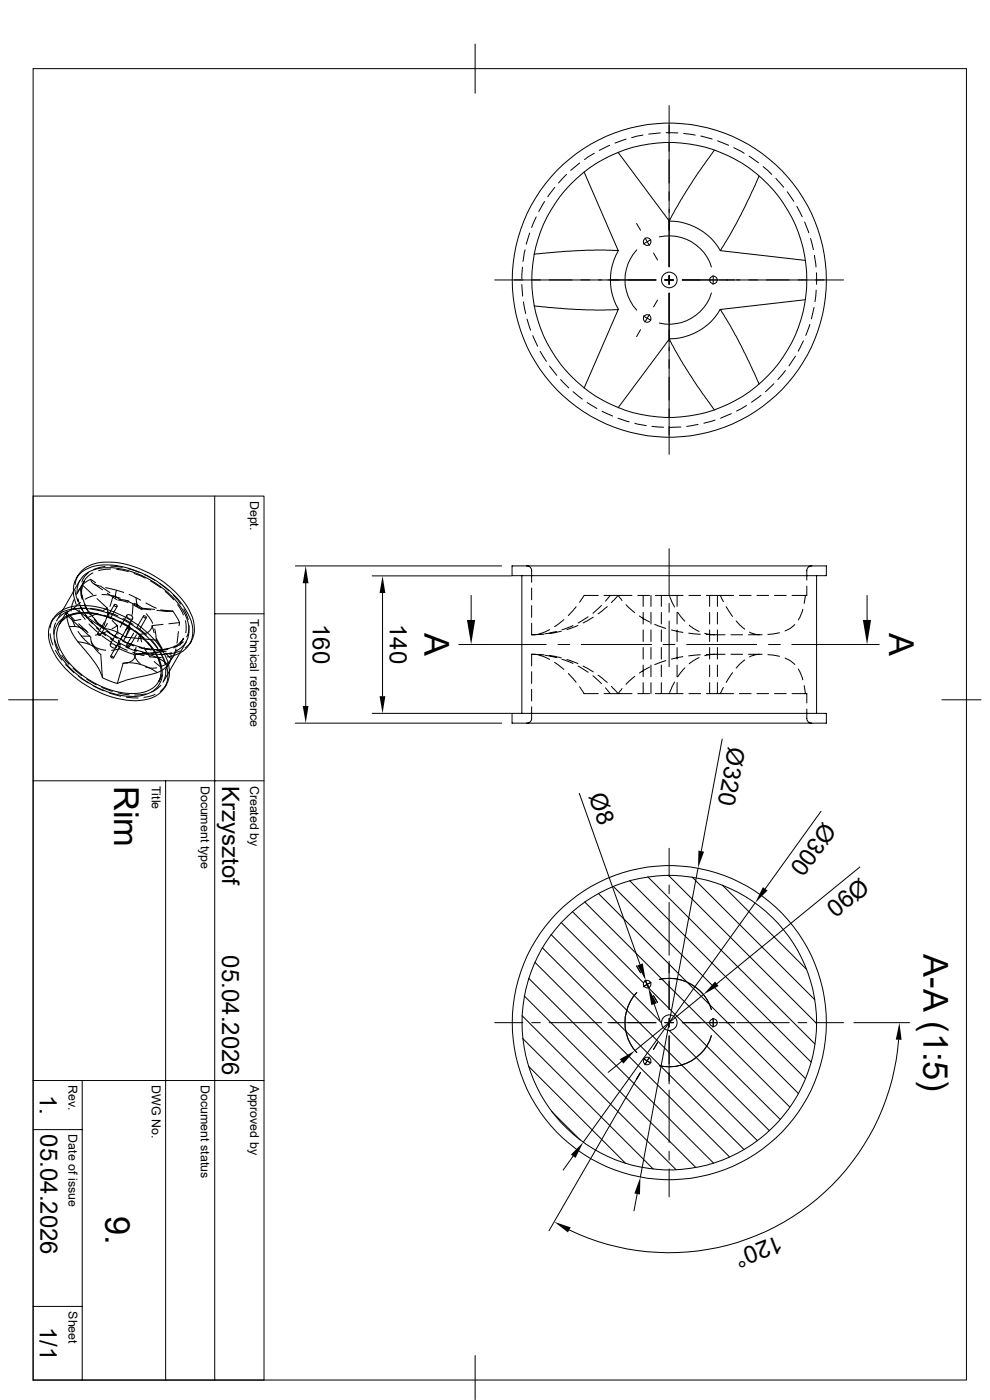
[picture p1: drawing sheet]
<svg xmlns="http://www.w3.org/2000/svg" width="210mm" height="297mm" viewBox="0 0 210 297" stroke-linecap="round" stroke-linejoin="round" font-family="sans-serif">
<g fill="none" stroke="#000" stroke-width=".21">
<path d="M7 14.6h198v278.2h-198zM100.8 9.4v10.4M117.7 39.8l-1.5 1.9M120.2 37l-1.7 1.8M123 34.6l-1.9 1.6M123.9 36.5l7.2 16.7-6.9-.1-4.7 .2-6.2 .6M126.1 32.5l-2.1 1.4M129.3 30.8l-2.2 1.1M131.1 32.3l10.9 14.6M132.8 29.5l-2.3 .9M136.4 28.7l-2.4 .5M140.1 28.2l-2.5 .2"/>
<path d="M141.3 28.2h2.5M141.9 22.4v34.2M145 28.3l2.5 .4M148.7 28.9l2.4 .6M151.6 31.8l-3.3 4.6-3.1 4.7-3.2 5.8M152.2 29.9l2.4 .9M155.7 31.3l2.2 1.2M158.9 33.1l2 1.4M161 37.3l-3.9 8.4-2.2 4.1-2.1 3.4 18.1 2M161.9 35.3l1.8 1.7M164.6 37.8l1.6 1.9M104.9 59.4h34.2"/>
<path d="M110.8 56.7l-.1 2.4M111.4 53l-.4 2.5M112.4 49.4l-.8 2.4M113.7 46l-.9 2.3M115.5 42.8l-1.2 2.1M131.2 53.1a12.4 12.4 0 0 0 0 12.5M135 47.4l.9 1.5M135.1 53a9.4 9.4 0 0 0 0 12.8M136.8 50.5l1 1.6M138.1 50.9l-1.6 .9M138.6 53.7l.9 1.5M139.9 50.2a9.4 9.4 0 0 1 11 6.4"/>
<path d="M141 59.4h1.9M141.9 58.5v1.8M142 46.9a12.5 12.5 0 0 1 10.8 6.2M144.7 59.4h34.2M151.3 58.5v1.8M167 40.7l1.4 2M169 43.8l1.2 2.2M170.7 47.1l.9 2.3M172 50.6l.6 2.4M172.8 54.2l.3 2.4M173.2 57.9v2.4M110.7 60.4l.2 2.4"/>
<path d="M111 64.1l.5 2.4M111.8 67.7l.8 2.4M113 71.2l1 2.2M113.3 64.9l9 .8 3.9 .1 4.9-.1-7.2 16.6M114.6 74.5l1.3 2.2M116.6 77.7l1.5 1.9M135.9 69.9l-.9 1.5M136.5 67l1.6 .9M137.8 66.7l-1 1.6M139.5 63.7l-.9 1.4M141.9 62.2v34.2M150.9 62.1a9.4 9.4 0 0 1-11 6.4"/>
<path d="M152.8 65.6a12.4 12.4 0 0 1-10.8 6.3M166.6 78.6l-1.6 1.9M168.7 75.6l-1.3 2M170.4 72.3l-1.1 2.2M170.9 63.6l-18.1 2.1 2.2 3.5 2.1 3.9 3.9 8.4M171.8 68.8l-.9 2.4M172.7 65.2l-.6 2.4M173.1 61.6l-.2 2.4M118.9 80.5l1.7 1.8M121.6 83.1l1.9 1.6M124.5 85.4l2.1 1.3M127.7 87.2l2.3 1.1"/>
<path d="M131.1 86.5l10.9-14.6 1.1 2.2 3.2 5.3 5.3 7.6M131.1 88.7l2.4 .8M134.7 89.8l2.4 .5M138.3 90.5l2.5 .1M144.4 90.6l-2.4 .1M148.1 90l-2.4 .5M151.7 89.1l-2.4 .7M155.2 87.8l-2.3 .9M158.4 86l-2.1 1.2M161.4 83.9l-2 1.4M164.2 81.4l-1.8 1.7M7 105.2h49v187.6h-49"/>
<path d="M45.6 105.2v187.6M141.9 116.4v9.8M10.6 134.5l.6 2.3M11.2 131.3l-.6 1.9M11.2 131.3l-.3 .6M11.3 131.3a7.1 7.1 0 0 1 6.8-2.8 21.7 21.7 0 0 1 16.7 10.1 6.9 6.9 0 0 1 .5 6.6M11.6 135.7l.9 2.3M11.8 138l1.3 2M11.8 130.9a9.5 9.5 0 0 1 8.2-1.6 21.5 21.5 0 0 1 14.4 9.8 6.5 6.5 0 0 1 .2 7.2 8.2 8.2 0 0 1-7.7 2.2 21.8 21.8 0 0 1-15.4-9.9 6.5 6.5 0 0 1-.2-7.2zM11.8 132.2a4.4 4.4 0 0 0-.4 2.3M12.4 132a7.3 7.3 0 0 1 6.6-2 20 20 0 0 1 14.1 8.6 6.1 6.1 0 0 1 .4 7.1 7.3 7.3 0 0 1-6.6 2 20 20 0 0 1-14.1-8.6 6.1 6.1 0 0 1-.4-7.1zM12.6 132.5a6.6 6.6 0 0 0 1.1 6.8 18.6 18.6 0 0 0 15.2 7.8 5.7 5.7 0 0 0 4.8-2.5"/>
<path d="M12.6 132.5l.9-1.1 1.4-.8 1.9-.5h2l2.3 .3 1.6 .5 1.8 .7 2.2 1.1 2.2 1.5 1.5 1.2 1.4 1.5 1.2 1.7 .7 1.6 .5 1.7-.1 1.5-.4 1.2M13.1 139l1.5 1.9M13.7 131.2l-1.1 1.3M13.9 130.3l5.3 4.9M13.9 130.3l.2-.4 .4 2.3a.63 .63 0 0 0 .9 .7l1.8 .3 .9 .5 .6 .5M14.4 129.7a4.5 4.5 0 0 0-2 1.4M14.7 133l.8 1.6 1.1 1.6M15.2 130.9l.7 1.9M15.5 125.6l.7 2.6M15.6 125.6a5 5 0 0 1 3.8-5.3 16.5 16.5 0 0 1 11.8 1.8 18.9 18.9 0 0 1 9.4 9.6 5.3 5.3 0 0 1-2.5 6.8M15.7 127.3l-.5 1.2-.1 1.1M15.7 129l6.2 4.3"/>
<path d="M15.7 129l-.7 .4-1.1 .9M15.7 131.5l-1.6-1.6-1.5 2.6M15.9 125.2l.7 2.4M16.3 125.8a4.8 4.8 0 0 1 .6-2.7l-4.9 8.6M16.6 136.2l2.2 .5 1.4 .6 .7 .7M16.6 133.9l.7 1.1M16.6 122.1l-.4 .8-.2 1.1M16.6 127l.8 2.4M16.6 122.1l-.4 .6M16.6 122.1a7.1 7.1 0 0 1 6.8-2.8 21.7 21.7 0 0 1 16.7 10.1 6.9 6.9 0 0 1 .5 6.6M16.7 132.3l1.7 1.6M16.7 129.4l1.4 2"/>
<path d="M17 123.1a6.2 6.2 0 0 1 5.9-2.7 20 20 0 0 1 16.4 10 6.2 6.2 0 0 1 .2 5.7M17.1 127.8l-1.4 1.2M17.1 128.7l1.4 2.1M17.1 124.7l.1 1.6 .2 .8M17.1 130l-2.4 .6M17.1 131.4l-1.7 .3M17.3 135l1.7 1.6M17.4 124.5l-.1 1.4 .2 1.1M17.4 126.3l.4 1.4 .4 1M17.5 124.1l2.2 2.1M17.9 123.3l-.4 .7-.1 1.1M17.9 123.3l-1.5 2.5"/>
<path d="M17.9 128.2l1.3 2.2-1.3-2.1M17.9 129l-2.4 .3M18.1 130.4l1.5 1.9M18.4 130l2.4 .2M18.8 121.5a3.9 3.9 0 0 0-1.4 2M18.9 132.4l1.8 1.7M18.9 129.7l1.5 2M19 134.9l-1.7 .1M19.2 129.1l2.4 .4M19.3 135.2a4.5 4.5 0 0 0 2.1 3.7l.3 4.9-.8-2-.9-1.4-3.4-4.2M19.3 123l.4 .7 1.5 .6M19.3 131.7l1.7 1.8"/>
<path d="M19.4 136.2l.8 1.1M19.7 121.5a4 4 0 0 0-1.8 1.8M19.8 123.8l2 1.3M20 131.4l1.8 1.8M20 131.4l1.8 1.7M20 137.2l2.4 .8M20.3 123.6l-1.1-.7a5.6 5.6 0 0 0-2.4 2.2l-.6 1M20.4 126.2l-1.2 .4-1.1 .5M20.5 133.2l1.9 1.6M20.6 127l2.2 2 .3 1.6M20.7 130.1l-2.4 1M20.7 134.5h.4l.2 .3-.4-.1z"/>
<path d="M21.3 132.5l1.9 1.6M21.3 124.3l2 1.4M21.6 126.1l2.4 .3M21.6 134.9l2.1 1.4M21.9 133.3a8.1 8.1 0 0 1 4.7 1.9M22 134.2l2 1.5M22.1 130.5l2.3 .9M22.2 131.9l-1.5 2.6M22.3 120.2l-2.4 .6M22.4 124.7l3.8 1M22.6 134l-2.4 .7M22.7 129.8l2.3 .9"/>
<path d="M22.8 134l2.1 1.4M22.8 133.9l2 1.4M22.8 129l-1 .6M22.8 125.9l1.9 1.3M22.8 132.2l-1.5 2.6M23 129.8l-1.1 3.5M23.4 136.7a.8 .8 0 0 1 1.2 .7 .8 .8 0 0 1-1.2-.7zM23.4 135.5l2.2 1.3M23.5 120.7l-2.6 .4M23.5 120.1l2.5 .3M23.5 139.2l.4 .1 .2 .3-.4-.1zM23.7 138l1.6-.4 3.1 1.3 .6 1.2 .8 .7"/>
<path d="M23.8 131.6l1.1 1.1M24 126.4l-.7 2.3M24 126.4l1.5 .5M24.2 134.8l2.2 1.2M24.2 128.3a.33 .33 0 0 1 .5 0 .33 .33 0 0 1 0 .4h-.3zM24.3 128.3l-1.5 2.6M24.3 126.4l1.1 .8 1.9 .3M24.7 120.8l2.5 .5M24.7 125.2l-.2 1.2 .1 .5M24.8 136.9l2.2 1.1M24.8 134.2l-1.4 2.5M24.8 128.7l-1.4 2.5"/>
<path d="M24.9 132.7l-1.2 .7M24.9 132.7l.1 1.8M24.9 136.7l-1.4 2.5M25 127.3l1.1 .2 1.1 .3M25.1 136.3l2.2 1M25.1 135.8l.2 1.8M25.5 131.9l2.1 1.2M25.5 137l-1.4 2.6M26 135.8l2.2 1.1M26 136l2.4 1M26.1 131.2l2.1 1.3M26.7 127.4l1.5 .7"/>
<path d="M26.7 137.3l2.3 .8M26.9 136.9h.4l.2 .3h-.4zM26.9 130.5l-1.4 2.6M27 130.5a.83 .83 0 0 1 1.1 .8 .82 .82 0 0 1-1.1-.8zM27 133.1l-2.4 4.3M27.1 133.1a.3 .3 0 0 1 .4 0 .3 .3 0 0 1-.1 .4l-.4-.2zM27.2 120.6l2.3 .8M27.4 126.1l2.4 1.2M27.6 136.5l2.3 .8M27.6 133.4l-1.4 2.6M27.8 131.8l-1.2 3.4 6.5 .6M28.2 128.1l1.9 1.2"/>
<path d="M28.2 131.2l-1.5 2.5M28.2 128.1l-.2 2.5M28.2 138.4l2.4 .7M28.3 128.4l1.2 .7M28.4 134.3l-1.5 2.5M28.4 121.7l2.4 .9M28.5 128l1.6 1 2.7 .3M28.5 137.8l2.4 .7M28.7 133.8l1.9 1.6M28.7 138.9a2.27 2.27 0 0 1-2.6 1.8M28.9 126.8l.3 1.7M28.9 137.3l-.5 1.6"/>
<path d="M29 134.7l-1.5 2.5M29.2 133.1l1.9 1.6M29.4 137.2l2.4 .6M29.6 137.4l2.5 .5M29.6 134.6l.5 1.6M29.8 129.2l2.2 .2M30.1 129v.1M30.2 138.5l2.5 .3M30.4 130.7a.32 .32 0 0 1 .4-.1 .32 .32 0 0 1 .1 .5h-.3zM30.4 130.7l-1.4 2.5M30.5 137.3l1.4 2.1M30.6 121.9l2.3 1.2"/>
<path d="M30.9 127.9l2.2 1.1M31 130.2l.6 .7 .8 1.3M31 131.1l-1.4 2.5M31.1 137.6l2.5 .2M31.4 136.3l1.5 2M31.5 138.6l-2.2 .2M31.8 139.3l2.4 .1M31.9 135.6l1.5 1.9M31.9 123.2l2.2 1.5M32.1 138.7l2.5 .2M32.3 132.7l.4 1.5M32.3 132.7a2.34 2.34 0 0 1-2.7 1.9l-.4 1.5"/>
<path d="M32.8 133.4l.3 2.4M33.1 135.8l1.4 2.5M33.2 135.4l1.2 2.2M33.3 129.5l2.2 .2M33.5 139.4l.6 1.8 .1 .6M33.9 123.8l2 1.5M34 129.4l2.7 .2M34.1 138.5l.9 2.3M34.3 129.5l1.1 .2 1.3-.1a6.4 6.4 0 0 1 1.4 2.6l-.1 .6M34.5 138.3l-5.8 .6 1.8-.2 1.6 .3 1.9 .9 1.6 1.2M34.6 132.5l-2.3 .2M34.9 138.2l-2.2 .2"/>
<path d="M35.1 125.5l1.8 1.8M35.2 138.6l1.2 1.2M35.3 138.2l-.8 .1M35.6 137.8l-2.5 .1M35.9 137.6l-1.4 .3h-1.1M36.2 138.9l.1 1-.7 1.2M36.4 138.5l-2.5 .4M36.7 126.2l1.6 1.9M37.2 137l-1 .5-1.4 .3M37.3 137.7l-.7 1.8a4.8 4.8 0 0 1-2.6 1.9l-1.3-1.1M37.5 138a4.7 4.7 0 0 0 2-1.9l-4.9 8.6M37.5 137.9l-.8 1.5"/>
<path d="M37.7 128.3l1.2 2.2M37.8 134l-.3 2.4M38.1 132.1l-2.3 .2M38.1 138.6l-.8 .3-1.8 .5M38.2 136.4l.7-1-.8 1.5M38.2 138.1l-2.3 .7M38.9 136.1a4.8 4.8 0 0 1-2.1 1.4M38.9 135.4a4.2 4.2 0 0 1-1.8 1.7M39 129.2l.9 2.3M39.3 131.7l.2 1.1-.1 1.4M40.1 132.7a3.9 3.9 0 0 1-.5 2.4M40.3 136.6l.3-.6-.5 .7-.8 .8"/>
<path d="M45.6 130.2h10.4M62.7 120.1h43.7M64.9 123.7v26.1M79 122.2h29.5M81.2 125.8v21.9M97.3 136.7h18.6M99.9 126.3v5.2M108.6 120.1h66.7v2h-66.7zM110.7 122.1v29.2M111.7 120.1a1 1 0 0 1 1.1 1v2.4M112.8 138.8l2.6 .1M112.8 124.8v2.5"/>
<path d="M112.8 128.5v2.5M112.8 132.2v2.5M112.8 138.8v2.5M112.8 138.8l1.6 .1M114.3 139l2.3 .9M114.4 134.6l-1.6 .1M115.4 134.5l-2.6 .2M115.6 139l2.4 .5M116.6 133.6l-2.3 .9M116.6 139.1l2.5 .5M118 134l-2.4 .5M118.4 136.7h2.5"/>
<path d="M119.1 133.9l-2.5 .5M119.2 139.9l2.3 .9M119.6 131.4l-2 1.5M120.3 139.9l2.3 .9M121.5 132.7l-2.3 .9M122.2 128.7l-1.6 1.9M122.6 132.7l-2.3 .9M123.3 136.7h14.9M124.8 130.9l-2.2 1.3M125.9 130.9l-2.2 1.3M126.9 126.3h-3l-1 1.5M127.6 128.4l-1.8 1.7"/>
<path d="M128.1 126.3h3l.9 1.1M128.8 128.7l-1.9 1.5M129.5 126.3l-1.1 1.3M131.1 126.3h3M131.1 126.3l-1.4 1.5M132.8 128.3l1.9 1.7M135.3 126.3h2.5M135.6 130.7l2.2 1.3M136.4 126.3v2.4M136.4 129.9v2.5M136.4 133.6v2.5M136.4 137.4v2.4"/>
<path d="M138.1 126.3v2.4M138.1 129.9v2.5M138.1 133.6v2.5M138.1 137.4v2.4M138.9 132.5l2.3 .8M139 126.3h5.9M140.3 126.3v2.4M140.3 129.9v2.5M140.3 133.6v2.5M140.3 137.4v2.4M140.7 136.7h2.5M141.9 128v1.9"/>
<path d="M141.9 131.7v9.7M142.1 126.5l1 2.3M142.5 133.6l2.4 .6M143.6 126.3v2.4M143.6 129.9v2.5M143.6 133.6v2.5M143.6 137.4v2.4M143.8 129.9l1.5 1.9M144.9 139.3l-2.4 .5M145.7 136.7h14.8M146.1 134.3l2.4 .3M146.1 126.3h2.5"/>
<path d="M146.2 132.6l.9 .7 1.2 .6M148.3 139.5l-1.2 .7-.9 .6M148.5 138.9l-2.4 .2M149.5 134.4l2.1 .3M149.8 134.6l4 .1M149.9 126.3h5.7M150.5 126.3v2.4M150.5 129.9v2.5M150.5 133.6v2.5M150.5 137.4v2.4M151.6 138.8l-1.8 .1M151.6 138.8h2.2"/>
<path d="M151.6 138.8l-2.1 .3M152.2 126.3v2.4M152.2 129.9v2.5M152.2 133.6v2.5M152.2 137.4v2.4M152.8 126.3l.7 1.3M154.1 128.7l1.3 2.1M155.1 138.8h2.4M155.1 134.7h2.4M156.2 131.7l1.8 1.8M156.8 126.3h2.5M158 140l-1.8 1.7"/>
<path d="M158.8 138.8h2.2M158.8 134.7h2.9M159 134.1l1.3 .5 .7 .1M160.6 126.3h2.5M161 138.8h.7M161 138.8l-.7 .1-1.3 .5M162.9 138.9l2.5 .3M163 136.7h2.5M164.3 126.3h2.5M165.4 134.2l-2.5 .4M166.5 139.6l1.2 .6 .9 .8M168 136.7h18.5"/>
<path d="M168 126.3h2.9M168.6 132.5l-.9 .8-1.2 .6M170.3 129.2l-.9 2.3M171.2 124.3v2h-.3l-.3 1.7M172.2 120.1a1 1 0 0 0-1 1v2M173.2 122.1v29.2M183.9 126.3v5.2M1.8 148.5h10.4M13.9 141l1.8 1.7M15.5 141.8l1.9 1.5M16.7 143.5l2 1.4M18.4 144.1l2 1.2"/>
<path d="M19.8 145.5l2.3 1.1M21.5 145.8l2.3 .9M21.8 143.8l3.1 1.2M23.2 147l2.4 .7M25 147l2.4 .4M26.1 140.7l-1.2 4.3M26.8 147.9l2.5 .2M27 140.6h.8a10.9 10.9 0 0 1 5.6 2.1l-6.1 1.4-2.4 .9M27 140.6l-.9 .1M27 140.6h-.1M30.8 141.4l1 .3h1.4M31 147.2l-2.4 .2"/>
<path d="M32.9 147.3l-1.4 .5-1 .2M34.1 145.4l-.7 .7-1.2 .7M34.2 143l-.5 1.6M34.5 143.2l-.8 1.4M35 145.8l.3-.6-1.3 1.5M35.2 142a4.6 4.6 0 0 1-.4 2.4M35.6 141.1l-.8 .8-1.5 .8M35.9 140.6l-.8 1.5M62.7 153.4h43.7M79 151.3h29.5M108.6 151.3h66.7v2.1h-66.7zM112.8 149.9v2.5a1.01 1.01 0 0 1-1.1 1"/>
<path d="M112.8 142.5v2.5M112.8 146.2v2.5M117.6 140.5l2 1.5M120.6 142.9l1.6 1.8M122.6 141.3l2.2 1.3M122.9 145.7l1 1.5h3M123.7 141.3l2.2 1.2M125.8 143.4l1.8 1.6M126.9 143.3l1.9 1.5M128.1 147.2h3M128.4 145.9l1.1 1.3M129.7 145.6l1.4 1.6"/>
<path d="M131.1 147.2h3M132 146.1l-.9 1.1M134.7 143.5l-1.9 1.7M135.3 147.2h2.5M136.4 141.1v2.5M136.4 144.8v2.4M137.8 141.5l-2.2 1.3M138.1 141.1v2.5M138.1 144.8v2.4M139 147.2h5.9M140.3 141.1v2.5M140.3 144.8v2.4"/>
<path d="M141.2 140.2l-2.3 .8M143.1 144.7l-1 2.2M143.6 141.1v2.5M143.6 144.8v2.4M145.3 141.7l-1.5 1.9M146.1 147.2h2.5M149.9 147.2h2.9M150.5 141.1v2.5M150.5 144.8v2.4M152.2 141.1v2.5M152.2 144.8v2.4M153.2 156.8l-4.4 23.8"/>
<path d="M153.5 145.8l-.7 1.4h2.8M155.4 142.7l-1.3 2.1M156.8 147.2h2.5M160.6 147.2h2.5M164.3 147.2h2.5M168 147.2h2.9M169.4 141.9l.9 2.3M170.6 145.5l.3 1.7M170.9 147.2h.3v1.9M171.2 150.4v2a1.01 1.01 0 0 0 1 1M199.8 148.5h8.3M7 165.7h49"/>
<path d="M35.1 165.7v127.1M122.9 168.3l12.9 36.3M141.9 180v5.9M174.2 172.1l-11.9 16.5M116.9 198.2l43.8 43.8M119 195.7l21.3 21.3M121.4 193.4l15.1 15.1M124 191.3l43.6 43.6M126.9 189.5l42.5 42.5M130.1 188l40.8 40.8M133.6 186.8l38.5 38.5M137.4 186l35.5 35.5"/>
<path d="M141.8 185.7l31.4 31.4M141.9 187.7v1.9M141.9 191.5v11.1M146.8 186.1l26 26M148.1 184.1l-12.3 65.6M153.2 187.8l17.9 17.9M160.2 191.6l-36.5 50.7M182.4 183.9l-30.3 24.8M104.9 217h6M110.7 215.5l32.7 32.7M111.2 211.3l36.4 36.4M112.1 207.5l39.3 39.3"/>
<path d="M112.8 217h1.8M113.5 204.1l41.3 41.3M115 201l42.9 42.9M116.5 217h11.1M135 204.9l.9 1.5M135.1 210.6a9.4 9.4 0 0 0 0 12.7M136.8 208l1 1.6M137 208l.5 1.6M137.6 209.6l27.9 27.9M138.1 208.4l-1.6 .9M138.6 211.2l.9 1.5M138.8 213l1.2 3.5"/>
<path d="M139.1 217h-10.2M139.9 207.8a9.5 9.5 0 0 1 11 6.4M141 217h1.9M141.9 203.9v10.3M141.9 216v1.9M141.9 219.8v10.2M141.9 218.6l21.3 21.3M149.2 211l-14.5 11.9M150.9 219.7a9.4 9.4 0 0 1-11 6.4M151.3 216v1.9M152.3 217h-7.6M155.8 217h-3.3"/>
<path d="M156.3 217h11.1M169.3 217h1.9M173 217h5.9M181.1 217h11.9M7 239.6h10.4M7 229.2h49M17.4 229.2v63.6M110.9 220.3l27.7 27.7M112.1 226.2l20.6 20.6M117 235.8l6.1 6.1M131.9 225.2l-2.9 2.3M135.7 227.8l-19.2 33.3"/>
<path d="M135.9 227.5l-.9 1.4M136.5 224.6l1.6 .9M137.8 224.3l-1 1.6M139.5 221.2l-.9 1.4M141.9 231.3v11.1M190.6 220.6a48.8 48.8 0 0 1-69.8 40.3M121.6 245.3l-2.1 2.9M135.2 253.3l-.7 3.6M141.9 244.3v1.8M141.9 248v5.9M7 277.2h10.4M100.8 287.6v9.3"/>
<circle cx="137.3" cy="51.3" r=".8"/>
<circle cx="142" cy="59.4" r="1.64"/>
<circle cx="142" cy="59.4" r="29.2"/>
<circle cx="142" cy="59.4" r="33.3"/>
<circle cx="151.3" cy="59.4" r=".8"/>
<circle cx="137.3" cy="67.6" r=".8"/>
<circle cx="137.3" cy="208.8" r=".8"/>
<circle cx="142" cy="217" r="1.64"/>
<circle cx="142" cy="217" r="33.3"/>
<circle cx="142" cy="217" r="31.2"/>
<circle cx="151.3" cy="217" r=".8"/>
<circle cx="137.3" cy="225.1" r=".8"/>
</g>
<g fill="#000">
<path d="M64.9 120.1l.5 3.6h-1.2zM81.2 122.2l.5 3.6h-1.2zM99.1 131.5h1.7l-.9 5.2zM183 131.5h1.8l-.9 5.2zM64.2 149.8h1.2l-.5 3.6zM80.5 147.7h1.2l-.5 3.6zM148.2 180.5l1.2 .2-1.3 3.4zM161.8 188.2l1 .7-2.6 2.7zM135.2 204.8l1.2-.4 .6 3.6zM137.5 209.6l1.8 3.3-1.1 .3zM151.7 208.2l.7 1-3.2 1.8zM131.5 224.7l3.2-1.8-2.5 2.7z"/>
<path d="M190.8 217l.5 3.6h-1.3zM121.1 244.9l2.6-2.6-1.6 3.4zM135.8 249.7v3.7l-1.2-.2zM117.6 259.2l3.5 1.2-.6 1.1z"/>
</g>
<g font-size="7.3">
<text x="90" y="134.3" transform="rotate(90 90 134.3)">A</text>
<text x="188.6" y="134.3" transform="rotate(90 188.6 134.3)">A</text>
<text x="24.2" y="166.7" transform="rotate(90 24.2 166.7)">Rim</text>
<text x="195.9" y="202.5" transform="rotate(90 195.9 202.5)">A-A (1:5)</text>
<text x="22.4" y="258" transform="rotate(90 22.4 258)">9.</text>
</g>
<g font-size="5.1">
<text x="66.4" y="132.3" transform="rotate(90 66.4 132.3)">160</text>
<text x="82.7" y="132.3" transform="rotate(90 82.7 132.3)">140</text>
<text x="154.6" y="158.3" transform="rotate(101 154.6 158.3)">Ø320</text>
<text x="47.1" y="166.7" transform="rotate(90 47.1 166.7)">Krzysztof</text>
<text x="124.8" y="169" transform="rotate(70 124.8 169)">Ø8</text>
<text x="174.7" y="174.1" transform="rotate(126 174.7 174.1)">Ø300</text>
<text x="182.5" y="186" transform="rotate(141 182.5 186)">Ø90</text>
<text x="47.1" y="202.7" transform="rotate(90 47.1 202.7)">05.04.2026</text>
<text x="8.4" y="232.3" transform="rotate(90 8.4 232.3)">1.</text>
<text x="8.6" y="240.7" transform="rotate(90 8.6 240.7)">05.04.2026</text>
<text x="165.2" y="261.9" transform="rotate(159 165.2 261.9)">120°</text>
<text x="8.4" y="281.4" transform="rotate(90 8.4 281.4)">1/1</text>
</g>
<g font-size="2.6">
<text x="53.1" y="106.3" transform="rotate(90 53.1 106.3)">Dept.</text>
<text x="53.1" y="131.3" transform="rotate(90 53.1 131.3)">Technical reference</text>
<text x="32.2" y="166.7" transform="rotate(90 32.2 166.7)">Title</text>
<text x="42.6" y="166.7" transform="rotate(90 42.6 166.7)">Document type</text>
<text x="53.1" y="166.7" transform="rotate(90 53.1 166.7)">Created by</text>
<text x="14.5" y="230.2" transform="rotate(90 14.5 230.2)">Rev.</text>
<text x="32.2" y="230.2" transform="rotate(90 32.2 230.2)">DWG No.</text>
<text x="42.6" y="230.2" transform="rotate(90 42.6 230.2)">Document status</text>
<text x="53.1" y="230.2" transform="rotate(90 53.1 230.2)">Approved by</text>
<text x="14.5" y="240.7" transform="rotate(90 14.5 240.7)">Date of issue</text>
<text x="14.5" y="278.2" transform="rotate(90 14.5 278.2)">Sheet</text>
</g>
</svg>
